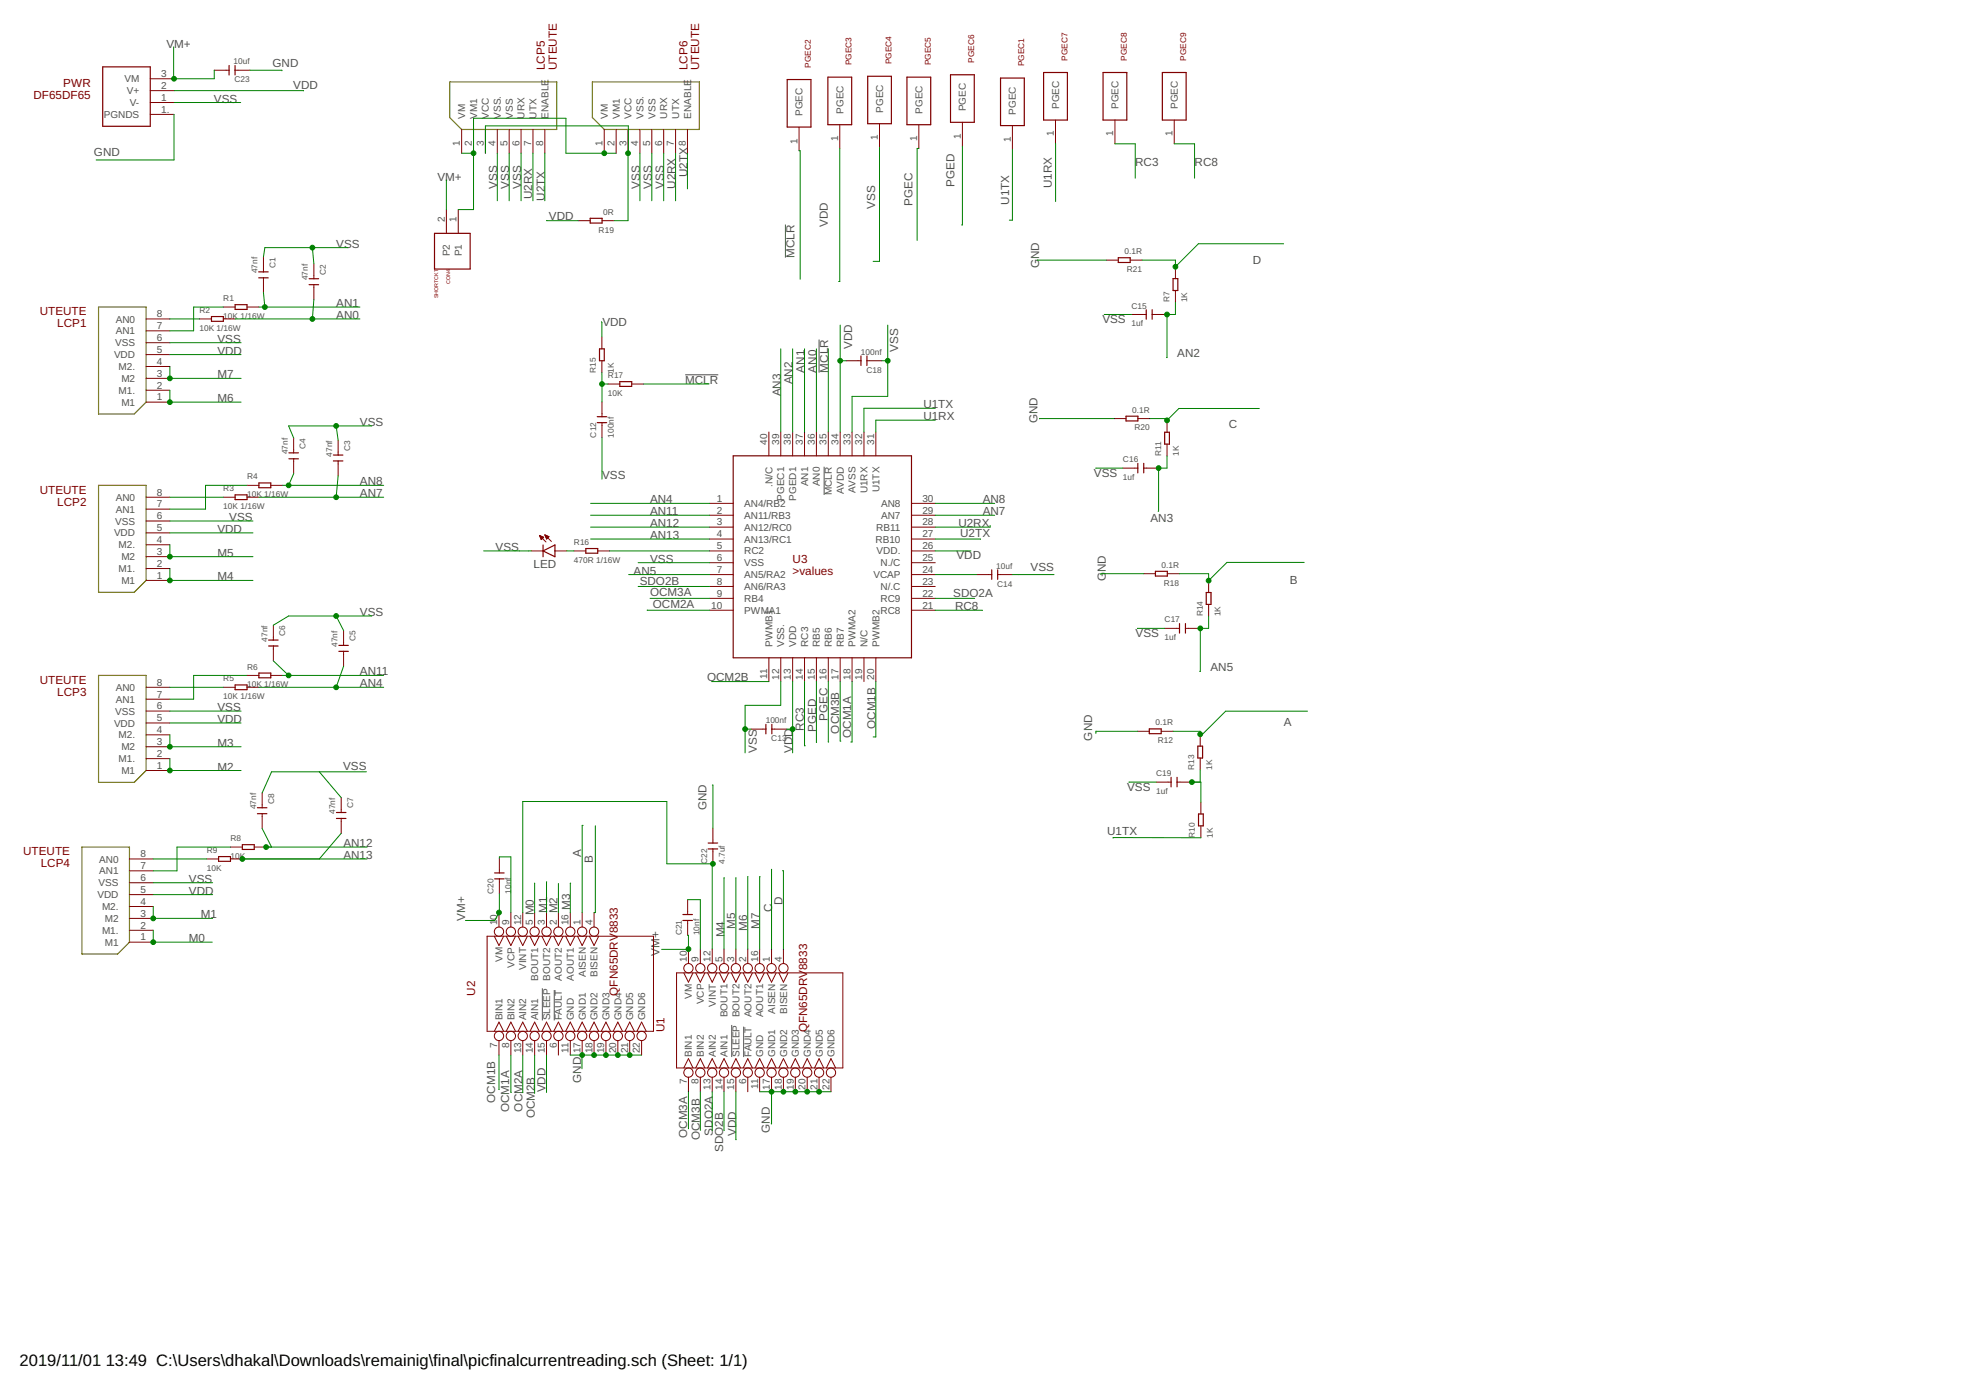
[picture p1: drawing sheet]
<svg xmlns="http://www.w3.org/2000/svg" width="420mm" height="297mm" viewBox="0 0 420 297" stroke-linecap="round" stroke-linejoin="round" font-family="sans-serif">
<path d="M96.1 17.5h22.9v10.2h-20.3l-2.6-2.6zM126.6 17.5h22.9v10.2h-20.4l-2.5-2.6zM21.1 65.6h10.1v20.3l-2.5 2.6h-7.6zM21.1 103.7h10.1v20.3l-2.5 2.6h-7.6zM21.1 144.3h10.1v20.4l-2.5 2.5h-7.6zM17.5 181h10.2v20.3l-2.6 2.6h-7.6z" fill="none" stroke="#808000" stroke-width=".25"/>
<path d="M167.9 48v7.1M175 72.6v7M146.4 80.1h7.1M176.1 99.7v6.1M115.9 211.2v6.9M118.4 211.6v6.5M156.4 219v6.9M158.9 219.4v6.5" fill="none" stroke="#505050" stroke-width=".21"/>
<g fill="none" stroke="#800000" stroke-width=".21">
<path d="M32.1 19.4h5.1M32.1 16.8h5.1M45.8 15h3.2M50.2 15h3.2M32.1 21.9h5.1M32.1 24.4h5.1M98.7 27.7v5M101.2 27.7v5M103.7 27.7v5M106.3 27.7v5M108.8 27.7v5M111.4 27.7v5"/>
<path d="M113.9 27.7v5M116.4 27.7v5M129.1 27.7v5M131.7 27.7v5M134.2 27.7v5M136.8 27.7v5M139.3 27.7v5M141.8 27.7v5M144.4 27.7v5M146.9 27.7v5M170.8 27.2v5M179.5 26.6v5.1"/>
<path d="M188 26.4v5.1M196.4 26.6v5.1M205.7 26.1v5.1M216.4 26.8v5.1M225.6 25.7v5M238.3 25.7v5M251 25.7v5M56.3 54.9v3.2M56.3 59.4v3.1M67.1 56.4v3.2M95.4 44.8v5.1M97.9 44.8v5.1"/>
<path d="M123.6 47.2h2.5M128.7 47.2h2.5M236.5 55.6h2.5M241.5 55.6h2.6M251.2 57v2.5M31.2 68.2h5.1M31.2 78.3h5.1M31.2 75.8h5.1M31.2 73.2h5.1M31.2 70.7h5.1M42.7 68.2h2.5M47.7 65.6h2.5"/>
<path d="M47.7 68.2h2.5M52.8 65.6h2.5M67.1 60.8v3.2M128.6 72v2.5M128.6 77.1v2.5M180.8 77.1h3.2M185.3 77.1h3.1M241.8 67.2h3.2M246.2 67.2h3.2M251.2 62.1v2.5M31.2 85.9h5.1M31.2 83.4h5.1"/>
<path d="M31.2 80.9h5.1M62.8 93.6v3.2M62.8 98v3.2M72.3 94.1v3.1M72.3 98.5v3.2M128.7 85.9v3.1M128.7 90.3v3.2M129.9 82.1h2.6M135 82.1h2.5M164.3 92.3v5.1M166.9 92.3v5.1M169.4 92.3v5.1"/>
<path d="M171.9 92.3v5.1M174.5 92.3v5.1M177 92.3v5.1M179.6 92.3v5.1M182.1 92.3v5.1M184.6 92.3v5.1M187.2 92.3v5.1M238.1 89.5h2.5M243.2 89.5h2.5M249.4 89.8v2.6M249.4 94.9v2.6M31.2 106.3h5.1"/>
<path d="M31.2 119h5.1M31.2 116.4h5.1M31.2 113.9h5.1M31.2 111.3h5.1M31.2 108.8h5.1M47.7 106.3h2.5M52.8 103.7h2.5M52.8 106.3h2.5M57.9 103.7h2.5M113.5 117.7h2.6M115.3 114.4l1.4 1.4M115.3 114.4l.9 .4-.5 .5z"/>
<path d="M115.3 114.5h.3M115.4 114.7h.4M115.4 114.8h.7M115.5 114.9h.6M115.5 115h.5M115.6 115.1h.2M115.7 115.3h.1M116.4 114.3l1.4 1.4M116.4 114.3l.9 .4-.5 .5zM116.5 114.4h.2M116.5 114.5h.5M116.6 114.7h.7"/>
<path d="M116.6 114.8h.6M116.7 114.9h.4M116.8 115h.2M116.8 115.1h.1M118.6 117.7h2.5M122.7 117.7h2.5M127.7 117.7h2.6M151.6 117.7h5.1M151.6 107.6h5.1M151.6 110.1h5.1M151.6 112.6h5.1M151.6 115.2h5.1"/>
<path d="M194.8 117.7h5.1M194.8 107.6h5.1M194.8 110.1h5.1M194.8 112.6h5.1M194.8 115.2h5.1M240 100h3.2M244.4 100h3.2M31.2 124h5.1M31.2 121.5h5.1M58.4 133.6v3.2M58.4 138v3.2M73.4 134.7v3.2"/>
<path d="M73.4 139.2v3.2M151.6 122.8h5.1M151.6 120.2h5.1M151.6 125.3h5.1M151.6 127.9h5.1M151.6 130.4h5.1M194.8 122.8h5.1M194.8 120.2h5.1M194.8 125.3h5.1M194.8 127.9h5.1M194.8 130.4h5.1M208.8 122.8h3.1"/>
<path d="M213.2 122.8h3.2M244.4 122.6h2.5M248.9 134.3h3.2M249.5 122.6h2.5M253.3 134.3h3.2M258.3 124.1v2.5M258.3 129.2v2.5M31.2 146.9h5.1M31.2 159.6h5.1M31.2 157h5.1M31.2 154.5h5.1M31.2 152h5.1"/>
<path d="M31.2 149.4h5.1M47.7 146.9h2.5M52.8 144.3h2.5M52.8 146.9h2.5M57.9 144.3h2.5M160.5 155.8h3.2M164.3 140.6v5M165 155.8h3.1M166.9 140.6v5M169.4 140.6v5M171.9 140.6v5M174.5 140.6v5"/>
<path d="M177 140.6v5M179.6 140.6v5M182.1 140.6v5M184.6 140.6v5M187.2 140.6v5M243.1 156.3h2.5M248.2 156.3h2.5M256.5 156.9v2.5M31.2 164.7h5.1M31.2 162.1h5.1M56 169.4v3.2M56 173.9v3.2"/>
<path d="M72.9 170.5v3.1M72.9 174.9v3.2M152.4 177v3.1M247.1 167.1h3.2M251.5 167.1h3.2M256.5 162v2.5M256.6 171.4v2.5M256.6 176.5v2.5M27.7 183.6h5M27.7 198.8h5M27.7 196.3h5M27.7 193.7h5"/>
<path d="M27.7 191.2h5M27.7 188.6h5M27.7 186.1h5M44.2 183.6h2.5M49.3 181h2.5M49.3 183.6h2.5M54.3 181h2.6M106.6 195v3.1M106.7 183.4v3.1M106.7 187.8v3.2M109.2 195v3.1M111.7 195v3.1"/>
<path d="M114.3 195v3.1M116.8 195v3.1M119.3 195v3.1M121.9 195v3.1M124.4 195v3.1M127 195v3.1M147 192.3v3.1M147 196.7v3.2M152.4 181.4v3.2M27.7 201.3h5M104.1 200.1h35.6v20.3h-35.6zM105.6 200.1l1 2 1-2"/>
<path d="M108.2 200.1l1 2 1-2M110.7 200.1l1 2 1-2M113.3 200.1l1 2 1-2M115.8 200.1l1 2 1-2M118.3 200.1l1 2 1-2M120.9 200.1l1 2 1-2M123.4 200.1l1 2 1-2M126 200.1l1 2 1-2M144.6 207.9h35.5v20.3h-35.5zM146.1 207.9l1 2 1-2M147.1 202.8v3.1M148.7 207.9l1 2 .9-2"/>
<path d="M149.7 202.8v3.1M151.2 207.9l1 2 1-2M152.2 202.8v3.1M153.8 207.9l.9 2 1-2M154.7 202.8v3.1M156.3 207.9l1 2 1-2M157.3 202.8v3.1M158.8 207.9l1 2 1-2M159.8 202.8v3.1M161.4 207.9l.9 2 1-2M162.3 202.8v3.1M163.9 207.9l1 2 1-2"/>
<path d="M164.9 202.8v3.1M166.5 207.9l.9 2 1-2M167.4 202.8v3.1M105.6 220.4l1-2 1 2M106.6 222.4v3.1M108.2 220.4l1-2 1 2M109.2 222.4v3.1M110.7 220.4l1-2 1 2M111.7 222.4v3.1M113.3 220.4l1-2 1 2M114.3 222.4v3.1M115.8 220.4l1-2 1 2"/>
<path d="M116.8 222.4v3.1M118.3 220.4l1-2 1 2M119.3 222.4v3.1M120.9 220.4l1-2 1 2M121.9 222.4v3.1M123.4 220.4l1-2 1 2M124.4 222.4v3.1M126 220.4l1-2 1 2M127 222.4v3.1M128.5 220.4l1-2 1 2M129.5 222.4v3.1M131 220.4l1-2 1 2"/>
<path d="M132 222.4v3.1M133.6 220.4l1-2 1 2M134.6 222.4v3.1M136.1 220.4l1-2 1 2M137.1 222.4v3.1M146.1 228.2l1-2 1 2M147.1 230.2v3.1M148.7 228.2l1-2 .9 2M149.7 230.2v3.1M151.2 228.2l1-2 1 2M152.2 230.2v3.1M153.8 228.2l.9-2 1 2"/>
<path d="M154.7 230.2v3.1M156.3 228.2l1-2 1 2M157.3 230.2v3.1M158.8 228.2l1-2 1 2M159.8 230.2v3.1M161.4 228.2l.9-2 1 2M162.3 230.2v3.1M163.9 228.2l1-2 1 2M164.9 230.2v3.1M166.5 228.2l.9-2 1 2M167.4 230.2v3.1M169 228.2l1-2 1 2"/>
<path d="M170 230.2v3.1M171.5 228.2l1-2 1 2M172.5 230.2v3.1M174.1 228.2l.9-2 1 2M175 230.2v3.1M176.6 228.2l1-2 1 2M177.6 230.2v3.1"/>
<circle cx="106.6" cy="199.1" r=".99"/>
<circle cx="109.2" cy="199.1" r=".99"/>
<circle cx="111.7" cy="199.1" r=".99"/>
<circle cx="114.3" cy="199.1" r=".99"/>
<circle cx="116.8" cy="199.1" r=".99"/>
<circle cx="119.3" cy="199.1" r=".99"/>
<circle cx="121.9" cy="199.1" r=".99"/>
<circle cx="124.4" cy="199.1" r=".99"/>
<circle cx="127" cy="199.1" r=".99"/>
<circle cx="147.1" cy="206.9" r=".99"/>
<circle cx="149.7" cy="206.9" r=".99"/>
<circle cx="152.2" cy="206.9" r=".99"/>
<circle cx="154.7" cy="206.9" r=".99"/>
<circle cx="157.3" cy="206.9" r=".99"/>
<circle cx="159.8" cy="206.9" r=".99"/>
<circle cx="162.3" cy="206.9" r=".99"/>
<circle cx="164.9" cy="206.9" r=".99"/>
<circle cx="167.4" cy="206.9" r=".99"/>
<circle cx="106.6" cy="221.4" r=".99"/>
<circle cx="109.2" cy="221.4" r=".99"/>
<circle cx="111.7" cy="221.4" r=".99"/>
<circle cx="114.3" cy="221.4" r=".99"/>
<circle cx="116.8" cy="221.4" r=".99"/>
<circle cx="119.3" cy="221.4" r=".99"/>
<circle cx="121.9" cy="221.4" r=".99"/>
<circle cx="124.4" cy="221.4" r=".99"/>
<circle cx="127" cy="221.4" r=".99"/>
<circle cx="129.5" cy="221.4" r=".99"/>
<circle cx="132" cy="221.4" r=".99"/>
<circle cx="134.6" cy="221.4" r=".99"/>
<circle cx="137.1" cy="221.4" r=".99"/>
<circle cx="147.1" cy="229.2" r=".99"/>
<circle cx="149.7" cy="229.2" r=".99"/>
<circle cx="152.2" cy="229.2" r=".99"/>
<circle cx="154.7" cy="229.2" r=".99"/>
<circle cx="157.3" cy="229.2" r=".99"/>
<circle cx="159.8" cy="229.2" r=".99"/>
<circle cx="162.3" cy="229.2" r=".99"/>
<circle cx="164.9" cy="229.2" r=".99"/>
<circle cx="167.4" cy="229.2" r=".99"/>
<circle cx="170" cy="229.2" r=".99"/>
<circle cx="172.5" cy="229.2" r=".99"/>
<circle cx="175" cy="229.2" r=".99"/>
<circle cx="177.6" cy="229.2" r=".99"/>
</g>
<g fill="none" stroke="#800000" stroke-width=".25">
<path d="M21.9 14.3h10.2v12.7h-10.2zM49 14v2M50.2 14v2M168.2 17h5.1v10.2h-5.1zM176.9 16.5h5.1v10.1h-5.1zM185.4 16.3h5.1v10.1h-5.1zM193.8 16.5h5.1v10.1h-5.1zM203.1 16h5.1v10.1h-5.1zM213.8 16.7h5.1v10.1h-5.1zM223 15.5h5.1v10.2h-5.1zM235.7 15.5h5.1v10.2h-5.1zM248.4 15.5h5.1v10.2h-5.1z"/>
<path d="M55.3 58.1h2M55.3 59.4h2M66.1 59.6h2M92.9 49.9h7.6v7.6h-7.6zM126.1 46.7h2.6v1h-2.6zM239 55.1h2.5v1h-2.5zM250.7 59.5h1v2.6h-1zM45.2 67.6h2.5v1.1h-2.5zM50.2 65.1h2.6v1h-2.6zM66.1 60.8h2M128.1 74.5h1v2.6h-1zM184 76.1v2"/>
<path d="M185.3 76.1v2M245 66.2v2M246.2 66.2v2M61.7 96.8h2.1M61.7 98h2.1M71.2 97.2h2.1M71.2 98.5h2.1M127.6 90.3h2.1M127.6 89h2.1M132.5 81.6h2.5v1h-2.5zM156.7 97.4h38.1v43.2h-38.1zM240.6 88.9h2.6v1.1h-2.6z"/>
<path d="M243.2 99v2M244.4 99v2M248.9 92.4h1v2.5h-1zM50.2 105.7h2.6v1.1h-2.6zM55.3 103.2h2.6v1h-2.6zM116.1 117.7l2.5-1.2v2.5zM116.1 116.5v2.5M125.2 117.2h2.5v1h-2.5zM57.4 136.8h2M57.4 138h2M72.4 137.9h2M72.4 139.2h2"/>
<path d="M211.9 121.8v2M213.2 121.8v2M246.9 122.1h2.6v1h-2.6zM252.1 133.3v2M253.3 133.3v2M257.8 126.6h1v2.6h-1zM50.2 146.4h2.6v1h-2.6zM55.3 143.8h2.6v1h-2.6zM163.7 154.8v2M165 154.8v2M245.6 155.8h2.6v1h-2.6zM256 159.4h1v2.6h-1z"/>
<path d="M55 172.6h2M55 173.9h2M71.9 173.6h2M71.9 174.9h2M250.3 166.1v2M251.5 166.1v2M256.1 173.9h1.1v2.6h-1.1zM46.7 183h2.6v1.1h-2.6zM51.8 180.5h2.5v1h-2.5zM105.7 187.8h2M105.7 186.5h2M145.9 196.7h2.1"/>
<path d="M145.9 195.4h2.1M151.3 181.4h2.1M151.3 180.1h2.1"/>
</g>
<g fill="none" stroke="#008000" stroke-width=".21">
<path d="M37.1 10v6.8h8.7v-1.8M37.2 19.4h27.7M53.4 15h6.8v.1M37.2 21.9h14.2M37.2 24.4v9.8h-16.6M95.4 38.5v6.3M98.7 32.7h2.5M103.7 32.7v-5.8h30.6l-.1 20.3h-3M106.3 32.7v10.2M108.8 32.7v10.2M111.4 32.7v10.2M113.9 32.7v10.2"/>
<path d="M116.4 32.7v10.2M131.7 32.7h-10.8v-7.4h-19.7v19.5h-3.3M136.8 32.7v10.2M139.3 32.7v10.2M141.8 32.7v10.2M144.4 32.7v10.2M146.9 32.7v7.7M170.8 32.2h.2v27.5M179.5 31.7v28.5h-.3M188 31.5v24.4h-1.4M196.4 31.7h-.4v19.7M205.7 31.2v16.9h-.2"/>
<path d="M216.4 31.9v15.2h-.7M225.6 30.7h.1M225.6 30.7v12.4M238.3 30.7h4.3v7.4M251 30.7h4.3v7.4M66.8 52.9l.3 3.5M74.4 52.9h-17.8l-.3 2M116.8 47.1l6.8 .1M221.7 55.6h14.8M221.7 55.6h.1M274.3 52.1h-18.2l-4.9 4.9v-1.4h-7.1M36.3 75.8h15.2"/>
<path d="M36.3 73.2h15.2M36.3 78.3v2.6h15.2M36.3 68.2h6.4M47.7 65.6h-6.3v5.1h-5.1M50.2 68.2h26.7M55.3 65.6h21.6M56.3 62.5l.3 3.1M67.1 64l-.3 4.2M128.5 68.7l.1 3.3M128.6 79.6l.1 2.5M166.9 74.5v17.8M169.4 74.5v17.8"/>
<path d="M171.9 74.5v17.8M174.5 74.5v17.8M177 74.5v17.8M179.6 69.5v22.8M179.6 77.1h1.2M188.4 77.1h1.3M189.7 69.5v15.2h-7.6v7.6M236 67.2h5.8M236 67.2h.1M251.2 64.6v2.6h-1.8l-.1 9.2M36.3 83.4v2.5h15.2M71.8 91l.5 3.1"/>
<path d="M79.5 91h-17.8l1.1 2.6M128.7 82.1v3.8M128.7 93.5v8.9M128.7 82.1h1.2M137.5 82.1h14M199.9 87.2h-15.3v5.1M199.9 89.8h-12.7v2.5M238.1 89.5h-15.9M249.4 97.5v2.5h-1.8l-.1 9.2M269.1 87.3h-17.2l-2.5 2.5v-.3h-3.7M36.3 113.9h17.8M36.3 111.3h17.8"/>
<path d="M36.3 116.4v2.6h17.8M36.3 106.3h11.4M52.8 103.7h-8.9v5.1h-7.6M55.3 106.3h26.7M60.4 103.7h21.6M62.8 101.2l-1.1 2.5M72.3 101.7l-.5 4.6M103.4 117.7h10.1M121.1 117.7h1.6M126.2 107.6h25.4M126.2 110.1h25.4M126.2 112.6h25.4"/>
<path d="M126.2 115.2h25.4M130.3 117.7h21.3M199.9 117.7h7.6M199.9 107.6h12.7M199.9 110.1h12.7M199.9 115.2l9.6 .1M211.6 112.3v.3h-11.7M240 100l-5.8 .1M36.3 121.5v2.5h17.8M71.8 131.6l1.6 3.1M79.5 131.6h-17.8l-3.3 2M134.3 122.8h17.3"/>
<path d="M136.4 120.2h15.2M136.4 125.3h15.2M138.3 130.4h13.3M138.9 127.9h12.7M199.9 122.8h8.9M199.9 130.4l10 .1M199.9 127.9h8.4M216.4 122.8h8.9M244.4 122.6h-9.1v.2M248.9 134.3h-5.8M258.3 131.7v2.6h-1.8v9.2h-.1M278.7 120.2h-16.5l-3.9 3.9v-1.5h-6.3"/>
<path d="M36.3 154.5h15.2M36.3 152h15.2M36.3 157v2.6h15.2M36.3 146.9h11.4M52.8 144.3h-11.4v5.1h-5.1M55.3 146.9h26.7M58.4 141.2l3.3 3.1M60.4 144.3h21.6M73.4 142.4l-1.6 4.5M152.1 145.6h12.2M152.1 145.6v.1M159.2 155.8h1.3"/>
<path d="M166.9 145.6v5.1h-7.7v10.2M168.1 155.8h1.3M169.4 145.6v15.3M171.9 145.6v13.8h.2M174.5 145.6v13.1M174.5 158.7h.1M177 145.6l.1 13M179.6 145.6v12.8h.1M182.1 145.6v13h-.3M187.2 145.6v11.9h-.6M243.1 156.3h-8.9v.4M279.4 152h-17.5l-4.9 4.9h-.5v-.6h-5.8"/>
<path d="M36.3 162.1v2.6h15.2M56 177.1l2 3.9M68.2 164.9l4.7 5.6M72.9 178.1l-4.7 5.5M78.3 164.9h-20.3l-2 4.5M124.6 176.4h-.2v18.6M127.2 176.5v18.5h-.2M152.2 167.8h.2v9.2M247.1 167.1l-5.8 .1M254.7 167.1h1.9v4.3M256.5 164.5v2.6M256.6 179h-18.7v.1"/>
<path d="M32.7 191.2h12.7M32.7 188.6h12.7M32.7 193.7v2.6h12.7M32.7 198.8v2.5h12.7M32.7 183.6h11.5M49.3 181h-11.5v5.1h-5.1M51.8 183.6h26.7M56.9 181h21.6M106.7 191v4l-1 1.7h-6.2M106.7 183.4v-.3h2.5v11.9M114.2 188.7l.1 6.3M116.8 188.5v6.5"/>
<path d="M119.3 188.8v6.2M119.3 188.8h.1M122 188.7l-.1 6.3M147 199.9h.1v3h-5.7M147 192.3h2.7v10.5M152.2 184.6v18.2M152.4 184.6h-9.9v-13.3h-30.8v23.7M154.8 187.6l-.1 15.2M157.3 187.6v15.2M157.3 187.6h.1M159.8 187.3v15.5M159.8 187.3h.1"/>
<path d="M162.5 187.3l-.2 15.5M164.9 185.8v17M167.2 186.1h.2v16.7M106.6 225.5v7.3M106.6 232.8h.1M109.2 225.5l.1 7.9M111.7 225.5v8M111.7 233.5h.1M114.3 225.5l-.1 8.1M116.8 233.4h.1M116.8 225.5v7.9M121.9 225.5h15.2"/>
<path d="M124.4 225.5v2.9M147.1 233.3v7.9M149.7 233.3v8.2M152.2 233.3v8.3M154.7 233.3l.1 8.3M157.3 233.3v10.2M162.3 233.3h15.3M164.9 233.3l-.1 6.9M147.1 241.2h.1M152.2 241.6h.1"/>
</g>
<g fill="#008000" stroke="#008000" stroke-width=".21">
<circle cx="169.4" cy="155.8" r=".51"/>
<circle cx="179.6" cy="77.1" r=".51"/>
<circle cx="66.8" cy="52.9" r=".51"/>
<circle cx="71.8" cy="91" r=".51"/>
<circle cx="71.8" cy="131.6" r=".51"/>
<circle cx="159.2" cy="155.8" r=".51"/>
<circle cx="189.7" cy="77.1" r=".51"/>
<circle cx="106.6" cy="195" r=".51"/>
<circle cx="147.1" cy="202.8" r=".51"/>
<circle cx="37.2" cy="16.8" r=".51"/>
<circle cx="124.4" cy="225.5" r=".51"/>
<circle cx="129.5" cy="225.5" r=".51"/>
<circle cx="132" cy="225.5" r=".51"/>
<circle cx="127" cy="225.5" r=".51"/>
<circle cx="134.6" cy="225.5" r=".51"/>
<circle cx="164.9" cy="233.3" r=".51"/>
<circle cx="172.5" cy="233.3" r=".51"/>
<circle cx="170" cy="233.3" r=".51"/>
<circle cx="167.4" cy="233.3" r=".51"/>
<circle cx="175" cy="233.3" r=".51"/>
<circle cx="32.7" cy="196.3" r=".51"/>
<circle cx="36.3" cy="164.7" r=".51"/>
<circle cx="36.3" cy="159.6" r=".51"/>
<circle cx="32.7" cy="201.3" r=".51"/>
<circle cx="56.6" cy="65.6" r=".51"/>
<circle cx="66.8" cy="68.2" r=".51"/>
<circle cx="258.3" cy="124.1" r=".51"/>
<circle cx="256.5" cy="134.3" r=".51"/>
<circle cx="256.5" cy="156.9" r=".51"/>
<circle cx="251.2" cy="57" r=".51"/>
<circle cx="128.7" cy="82.1" r=".51"/>
<circle cx="71.8" cy="146.9" r=".51"/>
<circle cx="61.7" cy="144.3" r=".51"/>
<circle cx="56.9" cy="181" r=".51"/>
<circle cx="247.6" cy="100" r=".51"/>
<circle cx="249.4" cy="67.2" r=".51"/>
<circle cx="61.7" cy="103.7" r=".51"/>
<circle cx="71.8" cy="106.3" r=".51"/>
<circle cx="51.8" cy="183.6" r=".51"/>
<circle cx="249.4" cy="89.8" r=".51"/>
<circle cx="36.3" cy="124" r=".51"/>
<circle cx="36.3" cy="119" r=".51"/>
<circle cx="36.3" cy="85.9" r=".51"/>
<circle cx="36.3" cy="80.9" r=".51"/>
<circle cx="152.4" cy="184.6" r=".51"/>
<circle cx="129.1" cy="32.7" r=".51"/>
<circle cx="101.2" cy="32.7" r=".51"/>
<circle cx="254.7" cy="167.1" r=".51"/>
<circle cx="134.2" cy="32.7" r=".51"/>
</g>
<g font-size="3.5">
<text x="4.2" y="291.8">2019/11/01</text>
<text x="22.6" y="291.8">13:49 C:\Users\dhakal\Downloads\remainig\final\picfinalcurrentreading.sch (Sheet: 1/1)</text>
</g>
<g font-size="2.5" fill="#505050">
<text x="35.6" y="10.2">V</text>
<text x="37.2" y="10.2">M+</text>
<text x="58.2" y="14.4">GND</text>
<text x="45.7" y="22.1">VSS</text>
<text x="62.7" y="19.1">VDD</text>
<text x="20.1" y="33.4">GND</text>
<text x="242.6" y="35.5">RC3</text>
<text x="255.3" y="35.5">RC8</text>
<text x="93.5" y="38.6">VM+</text>
<text x="106.3" y="40.4" transform="rotate(-90 106.3 40.4)">VSS</text>
<text x="108.8" y="40.4" transform="rotate(-90 108.8 40.4)">VSS</text>
<text x="111.4" y="40.4" transform="rotate(-90 111.4 40.4)">VSS</text>
<text x="136.8" y="40.4" transform="rotate(-90 136.8 40.4)">VSS</text>
<text x="139.3" y="40.4" transform="rotate(-90 139.3 40.4)">VSS</text>
<text x="141.8" y="40.4" transform="rotate(-90 141.8 40.4)">VSS</text>
<text x="144.4" y="40.4" transform="rotate(-90 144.4 40.4)">U2RX</text>
<text x="146.9" y="37.8" transform="rotate(-90 146.9 37.8)">U2TX</text>
<text x="204" y="39.9" transform="rotate(-90 204 39.9)">PGED</text>
<text x="224.8" y="40.2" transform="rotate(-90 224.8 40.2)">U1RX</text>
<text x="113.7" y="42.5" transform="rotate(-90 113.7 42.5)">U2RX</text>
<text x="116.4" y="42.9" transform="rotate(-90 116.4 42.9)">U2TX</text>
<text x="117.3" y="46.9">VDD</text>
<text x="187" y="44.7" transform="rotate(-90 187 44.7)">VSS</text>
<text x="195" y="44.1" transform="rotate(-90 195 44.1)">PGEC</text>
<text x="215.7" y="43.8" transform="rotate(-90 215.7 43.8)">U1TX</text>
<text x="71.8" y="52.9">VSS</text>
<text x="176.9" y="48.5" transform="rotate(-90 176.9 48.5)">VDD</text>
<text x="169.8" y="55.1" transform="rotate(-90 169.8 55.1)">MCLR</text>
<text x="222.1" y="57.4" transform="rotate(-90 222.1 57.4)">G</text>
<text x="222.1" y="55.4" transform="rotate(-90 222.1 55.4)">ND</text>
<text x="267.7" y="56.5">D</text>
<text x="71.8" y="65.6">AN1</text>
<text x="71.8" y="68.2">AN0</text>
<text x="128.7" y="69.7">VDD</text>
<text x="235.6" y="69.1">VSS</text>
<text x="46.5" y="75.8">VDD</text>
<text x="46.5" y="73.2">VSS</text>
<text x="182.1" y="74.5" transform="rotate(-90 182.1 74.5)">VDD</text>
<text x="191.9" y="75.2" transform="rotate(-90 191.9 75.2)">VSS</text>
<text x="251.6" y="76.3">AN2</text>
<text x="46.5" y="80.9">M7</text>
<text x="146.4" y="82.1">MCLR</text>
<text x="169.4" y="82.2" transform="rotate(-90 169.4 82.2)">AN2</text>
<text x="171.9" y="79.6" transform="rotate(-90 171.9 79.6)">AN1</text>
<text x="174.5" y="79.6" transform="rotate(-90 174.5 79.6)">AN0</text>
<text x="177" y="79.6" transform="rotate(-90 177 79.6)">MCLR</text>
<text x="46.5" y="85.9">M6</text>
<text x="166.9" y="84.7" transform="rotate(-90 166.9 84.7)">AN3</text>
<text x="197.3" y="87.2">U1TX</text>
<text x="197.3" y="89.8">U1RX</text>
<text x="76.9" y="91">VSS</text>
<text x="221.7" y="90.5" transform="rotate(-90 221.7 90.5)">GND</text>
<text x="262.6" y="91.6">C</text>
<text x="233.8" y="101.9">VSS</text>
<text x="76.9" y="103.7">AN8</text>
<text x="76.9" y="106.3">AN7</text>
<text x="128.7" y="102.4">VSS</text>
<text x="138.9" y="107.6">AN4</text>
<text x="210" y="107.6">AN8</text>
<text x="46.5" y="113.9">VDD</text>
<text x="49" y="111.3">VSS</text>
<text x="138.9" y="110.1">AN11</text>
<text x="138.9" y="112.6">AN12</text>
<text x="204.8" y="112.6">U2RX</text>
<text x="210" y="110.1">AN7</text>
<text x="245.9" y="111.5">AN3</text>
<text x="46.5" y="118.9">M5</text>
<text x="105.9" y="117.7">VSS</text>
<text x="138.9" y="115.2">AN13</text>
<text x="204.4" y="119.4">VDD</text>
<text x="205.2" y="114.8">U2TX</text>
<text x="46.5" y="124">M4</text>
<text x="114" y="121.3">LED</text>
<text x="135.4" y="122.8">AN5</text>
<text x="136.7" y="125.1">SDO2B</text>
<text x="138.9" y="120.3">VSS</text>
<text x="220.2" y="122">VSS</text>
<text x="236.3" y="124.3" transform="rotate(-90 236.3 124.3)">G</text>
<text x="236.3" y="122.3" transform="rotate(-90 236.3 122.3)">ND</text>
<text x="275.7" y="124.8">B</text>
<text x="76.9" y="131.6">VSS</text>
<text x="138.9" y="127.4">OCM3A</text>
<text x="139.5" y="130">OCM2A</text>
<text x="203.7" y="127.7">SDO2A</text>
<text x="204.1" y="130.4">RC8</text>
<text x="242.7" y="136.2">VSS</text>
<text x="258.7" y="143.4">AN5</text>
<text x="76.9" y="146.9">AN4</text>
<text x="76.9" y="144.3">AN11</text>
<text x="151.1" y="145.5">OCM2B</text>
<text x="46.5" y="154.5">VDD</text>
<text x="46.5" y="152">VSS</text>
<text x="176.8" y="154" transform="rotate(-90 176.8 154)">PGEC</text>
<text x="187.1" y="155.8" transform="rotate(-90 187.1 155.8)">OCM1B</text>
<text x="274.4" y="155">A</text>
<text x="46.5" y="159.6">M3</text>
<text x="161.8" y="160.9" transform="rotate(-90 161.8 160.9)">VSS</text>
<text x="169.4" y="160.9" transform="rotate(-90 169.4 160.9)">VDD</text>
<text x="171.8" y="156.2" transform="rotate(-90 171.8 156.2)">RC3</text>
<text x="174.4" y="156.4" transform="rotate(-90 174.4 156.4)">PGED</text>
<text x="179.3" y="156.8" transform="rotate(-90 179.3 156.8)">OCM3B</text>
<text x="181.9" y="157.7" transform="rotate(-90 181.9 157.7)">OCM1A</text>
<text x="233.4" y="158.3" transform="rotate(-90 233.4 158.3)">GND</text>
<text x="46.5" y="164.7">M2</text>
<text x="73.3" y="164.5">VSS</text>
<text x="151" y="173.2" transform="rotate(-90 151 173.2)">GND</text>
<text x="240.9" y="169">VSS</text>
<text x="236.6" y="178.4">U1TX</text>
<text x="73.4" y="181">AN12</text>
<text x="73.4" y="183.6">AN13</text>
<text x="124.2" y="183.1" transform="rotate(-90 124.2 183.1)">A</text>
<text x="126.7" y="184.5" transform="rotate(-90 126.7 184.5)">B</text>
<text x="40.4" y="191.2">VDD</text>
<text x="40.4" y="188.6">VSS</text>
<text x="42.9" y="196.3">M1</text>
<text x="99.4" y="196.8" transform="rotate(-90 99.4 196.8)">VM+</text>
<text x="114.1" y="195.6" transform="rotate(-90 114.1 195.6)">M0</text>
<text x="117" y="195" transform="rotate(-90 117 195)">M1</text>
<text x="119.1" y="195.2" transform="rotate(-90 119.1 195.2)">M2</text>
<text x="121.9" y="194.5" transform="rotate(-90 121.9 194.5)">M3</text>
<text x="165" y="194.9" transform="rotate(-90 165 194.9)">C</text>
<text x="167.2" y="193.5" transform="rotate(-90 167.2 193.5)">D</text>
<text x="40.4" y="201.3">M0</text>
<text x="154.8" y="200.3" transform="rotate(-90 154.8 200.3)">M4</text>
<text x="157.1" y="198.5" transform="rotate(-90 157.1 198.5)">M5</text>
<text x="159.7" y="198.9" transform="rotate(-90 159.7 198.9)">M6</text>
<text x="162.3" y="198.5" transform="rotate(-90 162.3 198.5)">M7</text>
<text x="140.9" y="204.3" transform="rotate(-90 140.9 204.3)">VM+</text>
<text x="116.6" y="233.5" transform="rotate(-90 116.6 233.5)">VDD</text>
<text x="124.2" y="231.4" transform="rotate(-90 124.2 231.4)">GND</text>
<text x="105.8" y="235.6" transform="rotate(-90 105.8 235.6)">OCM1B</text>
<text x="108.8" y="237.7" transform="rotate(-90 108.8 237.7)">OCM1A</text>
<text x="111.7" y="237.5" transform="rotate(-90 111.7 237.5)">OCM2A</text>
<text x="114.3" y="239" transform="rotate(-90 114.3 239)">OCM2B</text>
<text x="146.8" y="243.2" transform="rotate(-90 146.8 243.2)">OCM3A</text>
<text x="149.6" y="243.7" transform="rotate(-90 149.6 243.7)">OCM3B</text>
<text x="152.4" y="242.7" transform="rotate(-90 152.4 242.7)">SDO2A</text>
<text x="157.3" y="242.8" transform="rotate(-90 157.3 242.8)">VDD</text>
<text x="164.5" y="242.1" transform="rotate(-90 164.5 242.1)">GND</text>
<text x="154.5" y="246.2" transform="rotate(-90 154.5 246.2)">SDO2B</text>
</g>
<g font-size="2.5" fill="#800000">
<text x="116.4" y="15" transform="rotate(-90 116.4 15)">LCP5</text>
<text x="119" y="15" transform="rotate(-90 119 15)">UTEUTE</text>
<text x="146.9" y="15" transform="rotate(-90 146.9 15)">LCP6</text>
<text x="149.5" y="15" transform="rotate(-90 149.5 15)">UTEUTE</text>
<text x="7.2" y="21.1">DF65DF65</text>
<text x="13.5" y="18.6">PWR</text>
<text x="8.5" y="67.4">UTEUTE</text>
<text x="12.2" y="69.9">LCP1</text>
<text x="8.5" y="105.5">UTEUTE</text>
<text x="12.2" y="108">LCP2</text>
<text x="169.4" y="122.8">&gt;values</text>
<text x="169.4" y="120.3">U3</text>
<text x="8.5" y="146.1">UTEUTE</text>
<text x="12.2" y="148.7">LCP3</text>
<text x="4.9" y="182.8">UTEUTE</text>
<text x="8.7" y="185.3">LCP4</text>
<text x="132" y="199.5" transform="rotate(-90 132 199.5)">8833</text>
<text x="172.5" y="207.3" transform="rotate(-90 172.5 207.3)">8833</text>
<text x="101.6" y="212.8" transform="rotate(-90 101.6 212.8)">U2</text>
<text x="132" y="212.8" transform="rotate(-90 132 212.8)">QFN65DRV</text>
<text x="142" y="220.6" transform="rotate(-90 142 220.6)">U1</text>
<text x="172.5" y="220.6" transform="rotate(-90 172.5 220.6)">QFN65DRV</text>
</g>
<g font-size="2.1" fill="#505050">
<text x="26.6" y="17.6">VM</text>
<text x="34.4" y="16.5">3</text>
<text x="27.1" y="20.1">V+</text>
<text x="27.8" y="22.7">V-</text>
<text x="34.4" y="21.6">1</text>
<text x="34.4" y="19">2</text>
<text x="206.4" y="23.8" transform="rotate(-90 206.4 23.8)">PGEC</text>
<text x="226.3" y="23.3" transform="rotate(-90 226.3 23.3)">PGEC</text>
<text x="239" y="23.3" transform="rotate(-90 239 23.3)">PGEC</text>
<text x="251.7" y="23.3" transform="rotate(-90 251.7 23.3)">PGEC</text>
<text x="22.2" y="25.2">PGNDS</text>
<text x="34.4" y="24.1">1.</text>
<text x="99.4" y="25.3" transform="rotate(-90 99.4 25.3)">VM</text>
<text x="102" y="25.3" transform="rotate(-90 102 25.3)">VM1</text>
<text x="104.5" y="25.3" transform="rotate(-90 104.5 25.3)">VCC</text>
<text x="107" y="25.3" transform="rotate(-90 107 25.3)">VSS.</text>
<text x="109.6" y="25.3" transform="rotate(-90 109.6 25.3)">VSS</text>
<text x="112.1" y="25.3" transform="rotate(-90 112.1 25.3)">URX</text>
<text x="114.7" y="25.3" transform="rotate(-90 114.7 25.3)">UTX</text>
<text x="117.2" y="25.3" transform="rotate(-90 117.2 25.3)">ENABLE</text>
<text x="129.9" y="25.3" transform="rotate(-90 129.9 25.3)">VM</text>
<text x="132.4" y="25.3" transform="rotate(-90 132.4 25.3)">VM1</text>
<text x="135" y="25.3" transform="rotate(-90 135 25.3)">VCC</text>
<text x="137.5" y="25.3" transform="rotate(-90 137.5 25.3)">VSS.</text>
<text x="140.1" y="25.3" transform="rotate(-90 140.1 25.3)">VSS</text>
<text x="142.6" y="25.3" transform="rotate(-90 142.6 25.3)">URX</text>
<text x="145.1" y="25.3" transform="rotate(-90 145.1 25.3)">UTX</text>
<text x="147.7" y="25.3" transform="rotate(-90 147.7 25.3)">ENABLE</text>
<text x="171.5" y="24.8" transform="rotate(-90 171.5 24.8)">PGEC</text>
<text x="180.2" y="24.3" transform="rotate(-90 180.2 24.3)">PGEC</text>
<text x="187.6" y="30" transform="rotate(-90 187.6 30)">1</text>
<text x="188.7" y="24.1" transform="rotate(-90 188.7 24.1)">PGEC</text>
<text x="197.1" y="24.3" transform="rotate(-90 197.1 24.3)">PGEC</text>
<text x="205.3" y="29.7" transform="rotate(-90 205.3 29.7)">1</text>
<text x="217.1" y="24.5" transform="rotate(-90 217.1 24.5)">PGEC</text>
<text x="225.2" y="29.2" transform="rotate(-90 225.2 29.2)">1</text>
<text x="237.9" y="29.2" transform="rotate(-90 237.9 29.2)">1</text>
<text x="250.6" y="29.2" transform="rotate(-90 250.6 29.2)">1</text>
<text x="98.3" y="31.2" transform="rotate(-90 98.3 31.2)">1</text>
<text x="100.8" y="31.2" transform="rotate(-90 100.8 31.2)">2</text>
<text x="103.4" y="31.2" transform="rotate(-90 103.4 31.2)">3</text>
<text x="105.9" y="31.2" transform="rotate(-90 105.9 31.2)">4</text>
<text x="108.5" y="31.2" transform="rotate(-90 108.5 31.2)">5</text>
<text x="111" y="31.2" transform="rotate(-90 111 31.2)">6</text>
<text x="113.5" y="31.2" transform="rotate(-90 113.5 31.2)">7</text>
<text x="116.1" y="31.2" transform="rotate(-90 116.1 31.2)">8</text>
<text x="128.8" y="31.2" transform="rotate(-90 128.8 31.2)">1</text>
<text x="131.3" y="31.2" transform="rotate(-90 131.3 31.2)">2</text>
<text x="133.9" y="31.2" transform="rotate(-90 133.9 31.2)">3</text>
<text x="136.4" y="31.2" transform="rotate(-90 136.4 31.2)">4</text>
<text x="138.9" y="31.2" transform="rotate(-90 138.9 31.2)">5</text>
<text x="141.5" y="31.2" transform="rotate(-90 141.5 31.2)">6</text>
<text x="144" y="31.2" transform="rotate(-90 144 31.2)">7</text>
<text x="146.6" y="31.2" transform="rotate(-90 146.6 31.2)">8</text>
<text x="170.4" y="30.7" transform="rotate(-90 170.4 30.7)">1</text>
<text x="179.1" y="30.2" transform="rotate(-90 179.1 30.2)">1</text>
<text x="196" y="30.2" transform="rotate(-90 196 30.2)">1</text>
<text x="216" y="30.4" transform="rotate(-90 216 30.4)">1</text>
<text x="95" y="47.5" transform="rotate(-90 95 47.5)">2</text>
<text x="97.6" y="47.5" transform="rotate(-90 97.6 47.5)">1</text>
<text x="96.2" y="54.8" transform="rotate(-90 96.2 54.8)">P2</text>
<text x="98.7" y="54.8" transform="rotate(-90 98.7 54.8)">P1</text>
<text x="24.7" y="71.5">AN1</text>
<text x="24.7" y="68.9">AN0</text>
<text x="33.5" y="70.3">7</text>
<text x="33.5" y="67.8">8</text>
<text x="24.4" y="76.5">VDD</text>
<text x="24.6" y="74">VSS</text>
<text x="33.5" y="78">4</text>
<text x="33.5" y="75.4">5</text>
<text x="33.5" y="72.9">6</text>
<text x="25.3" y="79.1">M2.</text>
<text x="25.9" y="81.6">M2</text>
<text x="33.5" y="83">2</text>
<text x="33.5" y="80.5">3</text>
<text x="25.3" y="84.2">M1.</text>
<text x="25.9" y="86.7">M1</text>
<text x="33.5" y="85.6">1</text>
<text x="164" y="95.1" transform="rotate(-90 164 95.1)">40</text>
<text x="166.5" y="95.1" transform="rotate(-90 166.5 95.1)">39</text>
<text x="169" y="95.1" transform="rotate(-90 169 95.1)">38</text>
<text x="171.6" y="95.1" transform="rotate(-90 171.6 95.1)">37</text>
<text x="174.1" y="95.1" transform="rotate(-90 174.1 95.1)">36</text>
<text x="176.7" y="95.1" transform="rotate(-90 176.7 95.1)">35</text>
<text x="179.2" y="95.1" transform="rotate(-90 179.2 95.1)">34</text>
<text x="181.7" y="95.1" transform="rotate(-90 181.7 95.1)">33</text>
<text x="184.3" y="95.1" transform="rotate(-90 184.3 95.1)">32</text>
<text x="186.8" y="95.1" transform="rotate(-90 186.8 95.1)">31</text>
<text x="24.7" y="107">AN0</text>
<text x="33.5" y="105.9">8</text>
<text x="153.2" y="107.2">1</text>
<text x="165.1" y="104" transform="rotate(-90 165.1 104)">.N/C</text>
<text x="167.6" y="107" transform="rotate(-90 167.6 107)">PGEC1</text>
<text x="170.2" y="107" transform="rotate(-90 170.2 107)">PGED1</text>
<text x="172.7" y="103.9" transform="rotate(-90 172.7 103.9)">AN1</text>
<text x="175.2" y="103.9" transform="rotate(-90 175.2 103.9)">AN0</text>
<text x="177.8" y="105.8" transform="rotate(-90 177.8 105.8)">MCLR</text>
<text x="180.3" y="105.5" transform="rotate(-90 180.3 105.5)">AVDD</text>
<text x="182.9" y="105.3" transform="rotate(-90 182.9 105.3)">AVSS</text>
<text x="185.4" y="105.4" transform="rotate(-90 185.4 105.4)">U1RX</text>
<text x="187.9" y="105.2" transform="rotate(-90 187.9 105.2)">U1TX</text>
<text x="197.1" y="107.2">30</text>
<text x="24.6" y="112.1">VSS</text>
<text x="24.7" y="109.6">AN1</text>
<text x="33.5" y="113.5">5</text>
<text x="33.5" y="111">6</text>
<text x="33.5" y="108.4">7</text>
<text x="153.2" y="109.7">2</text>
<text x="153.2" y="112.3">3</text>
<text x="159" y="108.3">AN4/RB2</text>
<text x="159" y="110.9">AN11/RB3</text>
<text x="159" y="113.4">AN12/RC0</text>
<text x="187.3" y="113.4">RB11</text>
<text x="188.3" y="110.9">AN7</text>
<text x="188.3" y="108.3">AN8</text>
<text x="197.1" y="112.3">28</text>
<text x="197.1" y="109.7">29</text>
<text x="24.4" y="114.6">VDD</text>
<text x="25.3" y="117.2">M2.</text>
<text x="25.9" y="119.7">M2</text>
<text x="33.5" y="118.6">3</text>
<text x="33.5" y="116.1">4</text>
<text x="153.2" y="114.8">4</text>
<text x="153.2" y="117.4">5</text>
<text x="153.2" y="119.9">6</text>
<text x="159" y="115.9">AN13/RC1</text>
<text x="159" y="118.5">RC2</text>
<text x="187.1" y="115.9">RB10</text>
<text x="187.4" y="118.5">VDD.</text>
<text x="197.1" y="119.9">25</text>
<text x="197.1" y="117.4">26</text>
<text x="197.1" y="114.8">27</text>
<text x="25.3" y="122.2">M1.</text>
<text x="25.9" y="124.8">M1</text>
<text x="33.5" y="123.7">1</text>
<text x="33.5" y="121.1">2</text>
<text x="153.2" y="122.4">7</text>
<text x="153.2" y="125">8</text>
<text x="159" y="121">VSS</text>
<text x="159" y="123.6">AN5/RA2</text>
<text x="186.7" y="123.6">VCAP</text>
<text x="188.2" y="121">N./C</text>
<text x="197.1" y="125">23</text>
<text x="197.1" y="122.4">24</text>
<text x="152" y="130.1">10</text>
<text x="153.2" y="127.5">9</text>
<text x="159" y="126.1">AN6/RA3</text>
<text x="159" y="128.6">RB4</text>
<text x="159" y="131.2">PWMA1</text>
<text x="188.2" y="131.2">RC8</text>
<text x="188.2" y="128.6">RC9</text>
<text x="188.2" y="126.1">N/.C</text>
<text x="197.1" y="130.1">21</text>
<text x="197.1" y="127.5">22</text>
<text x="165.1" y="138.2" transform="rotate(-90 165.1 138.2)">PWMB1</text>
<text x="167.6" y="138.2" transform="rotate(-90 167.6 138.2)">VSS.</text>
<text x="170.2" y="138.2" transform="rotate(-90 170.2 138.2)">VDD</text>
<text x="172.7" y="138.2" transform="rotate(-90 172.7 138.2)">RC3</text>
<text x="175.2" y="138.2" transform="rotate(-90 175.2 138.2)">RB5</text>
<text x="177.8" y="138.2" transform="rotate(-90 177.8 138.2)">RB6</text>
<text x="180.3" y="138.2" transform="rotate(-90 180.3 138.2)">RB7</text>
<text x="182.9" y="138.2" transform="rotate(-90 182.9 138.2)">PWMA2</text>
<text x="185.4" y="138.2" transform="rotate(-90 185.4 138.2)">N/C</text>
<text x="187.9" y="138.2" transform="rotate(-90 187.9 138.2)">PWMB2</text>
<text x="24.7" y="147.6">AN0</text>
<text x="33.5" y="149.1">7</text>
<text x="33.5" y="146.5">8</text>
<text x="164" y="145.1" transform="rotate(-90 164 145.1)">11</text>
<text x="166.5" y="145.3" transform="rotate(-90 166.5 145.3)">12</text>
<text x="169" y="145.3" transform="rotate(-90 169 145.3)">13</text>
<text x="171.6" y="145.3" transform="rotate(-90 171.6 145.3)">14</text>
<text x="174.1" y="145.3" transform="rotate(-90 174.1 145.3)">15</text>
<text x="176.7" y="145.3" transform="rotate(-90 176.7 145.3)">16</text>
<text x="179.2" y="145.3" transform="rotate(-90 179.2 145.3)">17</text>
<text x="181.7" y="145.3" transform="rotate(-90 181.7 145.3)">18</text>
<text x="184.3" y="145.3" transform="rotate(-90 184.3 145.3)">19</text>
<text x="186.8" y="145.3" transform="rotate(-90 186.8 145.3)">20</text>
<text x="24.4" y="155.3">VDD</text>
<text x="24.6" y="152.7">VSS</text>
<text x="24.7" y="150.2">AN1</text>
<text x="33.5" y="154.1">5</text>
<text x="33.5" y="151.6">6</text>
<text x="25.3" y="157.8">M2.</text>
<text x="25.9" y="160.3">M2</text>
<text x="33.5" y="161.8">2</text>
<text x="33.5" y="159.2">3</text>
<text x="33.5" y="156.7">4</text>
<text x="25.3" y="162.9">M1.</text>
<text x="25.9" y="165.4">M1</text>
<text x="33.5" y="164.3">1</text>
<text x="21.2" y="184.3">AN0</text>
<text x="30" y="185.7">7</text>
<text x="30" y="183.2">8</text>
<text x="20.8" y="191.9">VDD</text>
<text x="21.1" y="189.4">VSS</text>
<text x="21.2" y="186.9">AN1</text>
<text x="30" y="190.8">5</text>
<text x="30" y="188.3">6</text>
<text x="21.8" y="194.5">M2.</text>
<text x="22.4" y="197">M2</text>
<text x="30" y="195.9">3</text>
<text x="30" y="193.4">4</text>
<text x="106.3" y="197.7" transform="rotate(-90 106.3 197.7)">10</text>
<text x="108.8" y="197.7" transform="rotate(-90 108.8 197.7)">9</text>
<text x="111.4" y="197.7" transform="rotate(-90 111.4 197.7)">12</text>
<text x="113.9" y="197.7" transform="rotate(-90 113.9 197.7)">5</text>
<text x="116.4" y="197.7" transform="rotate(-90 116.4 197.7)">3</text>
<text x="119" y="197.7" transform="rotate(-90 119 197.7)">2</text>
<text x="121.5" y="197.7" transform="rotate(-90 121.5 197.7)">16</text>
<text x="124.1" y="197.7" transform="rotate(-90 124.1 197.7)">1</text>
<text x="126.6" y="197.7" transform="rotate(-90 126.6 197.7)">4</text>
<text x="21.8" y="199.6">M1.</text>
<text x="22.4" y="202.1">M1</text>
<text x="30" y="201">1</text>
<text x="30" y="198.4">2</text>
<text x="107.4" y="205.6" transform="rotate(-90 107.4 205.6)">VM</text>
<text x="109.9" y="206.8" transform="rotate(-90 109.9 206.8)">VCP</text>
<text x="112.5" y="207.3" transform="rotate(-90 112.5 207.3)">VINT</text>
<text x="115" y="209.5" transform="rotate(-90 115 209.5)">BOUT1</text>
<text x="117.6" y="209.5" transform="rotate(-90 117.6 209.5)">BOUT2</text>
<text x="120.1" y="209.5" transform="rotate(-90 120.1 209.5)">AOUT2</text>
<text x="122.6" y="209.5" transform="rotate(-90 122.6 209.5)">AOUT1</text>
<text x="125.2" y="208.8" transform="rotate(-90 125.2 208.8)">AISEN</text>
<text x="127.7" y="208.8" transform="rotate(-90 127.7 208.8)">BISEN</text>
<text x="146.8" y="205.6" transform="rotate(-90 146.8 205.6)">10</text>
<text x="149.3" y="205.6" transform="rotate(-90 149.3 205.6)">9</text>
<text x="151.8" y="205.6" transform="rotate(-90 151.8 205.6)">12</text>
<text x="154.4" y="205.6" transform="rotate(-90 154.4 205.6)">5</text>
<text x="156.9" y="205.6" transform="rotate(-90 156.9 205.6)">3</text>
<text x="159.5" y="205.6" transform="rotate(-90 159.5 205.6)">2</text>
<text x="162" y="205.6" transform="rotate(-90 162 205.6)">16</text>
<text x="164.5" y="205.6" transform="rotate(-90 164.5 205.6)">1</text>
<text x="167.1" y="205.6" transform="rotate(-90 167.1 205.6)">4</text>
<text x="147.9" y="213.4" transform="rotate(-90 147.9 213.4)">VM</text>
<text x="150.4" y="214.6" transform="rotate(-90 150.4 214.6)">VCP</text>
<text x="153" y="215.1" transform="rotate(-90 153 215.1)">VINT</text>
<text x="107.4" y="218.1" transform="rotate(-90 107.4 218.1)">BIN1</text>
<text x="109.9" y="218.1" transform="rotate(-90 109.9 218.1)">BIN2</text>
<text x="112.5" y="218.1" transform="rotate(-90 112.5 218.1)">AIN2</text>
<text x="115" y="218.1" transform="rotate(-90 115 218.1)">AIN1</text>
<text x="117.6" y="218.1" transform="rotate(-90 117.6 218.1)">SLEEP</text>
<text x="120.1" y="218.1" transform="rotate(-90 120.1 218.1)">FAULT</text>
<text x="122.6" y="218.1" transform="rotate(-90 122.6 218.1)">GND</text>
<text x="125.2" y="218.1" transform="rotate(-90 125.2 218.1)">GND1</text>
<text x="127.7" y="218.1" transform="rotate(-90 127.7 218.1)">GND2</text>
<text x="130.3" y="218.1" transform="rotate(-90 130.3 218.1)">GND3</text>
<text x="132.8" y="218.1" transform="rotate(-90 132.8 218.1)">GND4</text>
<text x="135.3" y="218.1" transform="rotate(-90 135.3 218.1)">GND5</text>
<text x="137.9" y="218.1" transform="rotate(-90 137.9 218.1)">GND6</text>
<text x="155.5" y="217.4" transform="rotate(-90 155.5 217.4)">BOUT1</text>
<text x="158" y="217.4" transform="rotate(-90 158 217.4)">BOUT2</text>
<text x="160.6" y="217.4" transform="rotate(-90 160.6 217.4)">AOUT2</text>
<text x="163.1" y="217.4" transform="rotate(-90 163.1 217.4)">AOUT1</text>
<text x="165.7" y="216.6" transform="rotate(-90 165.7 216.6)">AISEN</text>
<text x="168.2" y="216.6" transform="rotate(-90 168.2 216.6)">BISEN</text>
<text x="106.3" y="223.9" transform="rotate(-90 106.3 223.9)">7</text>
<text x="108.8" y="223.9" transform="rotate(-90 108.8 223.9)">8</text>
<text x="111.4" y="225.1" transform="rotate(-90 111.4 225.1)">13</text>
<text x="113.9" y="225.1" transform="rotate(-90 113.9 225.1)">14</text>
<text x="116.4" y="225.1" transform="rotate(-90 116.4 225.1)">15</text>
<text x="119" y="223.9" transform="rotate(-90 119 223.9)">6</text>
<text x="121.5" y="225" transform="rotate(-90 121.5 225)">11</text>
<text x="124.1" y="225.1" transform="rotate(-90 124.1 225.1)">17</text>
<text x="126.6" y="225.1" transform="rotate(-90 126.6 225.1)">18</text>
<text x="129.1" y="225.1" transform="rotate(-90 129.1 225.1)">19</text>
<text x="131.7" y="225.1" transform="rotate(-90 131.7 225.1)">20</text>
<text x="134.2" y="225.1" transform="rotate(-90 134.2 225.1)">21</text>
<text x="136.8" y="225.1" transform="rotate(-90 136.8 225.1)">22</text>
<text x="147.9" y="225.9" transform="rotate(-90 147.9 225.9)">BIN1</text>
<text x="150.4" y="225.9" transform="rotate(-90 150.4 225.9)">BIN2</text>
<text x="153" y="225.9" transform="rotate(-90 153 225.9)">AIN2</text>
<text x="155.5" y="225.9" transform="rotate(-90 155.5 225.9)">AIN1</text>
<text x="158" y="225.9" transform="rotate(-90 158 225.9)">SLEEP</text>
<text x="160.6" y="225.9" transform="rotate(-90 160.6 225.9)">FAULT</text>
<text x="163.1" y="225.9" transform="rotate(-90 163.1 225.9)">GND</text>
<text x="165.7" y="225.9" transform="rotate(-90 165.7 225.9)">GND1</text>
<text x="168.2" y="225.9" transform="rotate(-90 168.2 225.9)">GND2</text>
<text x="170.7" y="225.9" transform="rotate(-90 170.7 225.9)">GND3</text>
<text x="173.3" y="225.9" transform="rotate(-90 173.3 225.9)">GND4</text>
<text x="175.8" y="225.9" transform="rotate(-90 175.8 225.9)">GND5</text>
<text x="178.4" y="225.9" transform="rotate(-90 178.4 225.9)">GND6</text>
<text x="146.8" y="231.7" transform="rotate(-90 146.8 231.7)">7</text>
<text x="149.3" y="231.7" transform="rotate(-90 149.3 231.7)">8</text>
<text x="151.8" y="232.9" transform="rotate(-90 151.8 232.9)">13</text>
<text x="154.4" y="232.9" transform="rotate(-90 154.4 232.9)">14</text>
<text x="156.9" y="232.9" transform="rotate(-90 156.9 232.9)">15</text>
<text x="159.5" y="231.7" transform="rotate(-90 159.5 231.7)">6</text>
<text x="162" y="232.8" transform="rotate(-90 162 232.8)">11</text>
<text x="164.5" y="232.9" transform="rotate(-90 164.5 232.9)">17</text>
<text x="167.1" y="232.9" transform="rotate(-90 167.1 232.9)">18</text>
<text x="169.6" y="232.9" transform="rotate(-90 169.6 232.9)">19</text>
<text x="172.2" y="232.9" transform="rotate(-90 172.2 232.9)">20</text>
<text x="174.7" y="232.9" transform="rotate(-90 174.7 232.9)">21</text>
<text x="177.2" y="232.9" transform="rotate(-90 177.2 232.9)">22</text>
</g>
<g font-size="1.8" fill="#505050">
<text x="49.9" y="13.7">10uf</text>
<text x="50.1" y="17.5">C23</text>
<text x="128.9" y="45.9">0R</text>
<text x="127.9" y="49.7">R19</text>
<text x="55" y="58.4" transform="rotate(-90 55 58.4)">47nf</text>
<text x="58.8" y="57.2" transform="rotate(-90 58.8 57.2)">C1</text>
<text x="65.8" y="59.9" transform="rotate(-90 65.8 59.9)">47nf</text>
<text x="69.6" y="58.7" transform="rotate(-90 69.6 58.7)">C2</text>
<text x="240.3" y="54.3">0.1R</text>
<text x="240.8" y="58.1">R21</text>
<text x="47.7" y="64.3">R1</text>
<text x="241.8" y="65.9">C15</text>
<text x="249.9" y="64.6" transform="rotate(-90 249.9 64.6)">R7</text>
<text x="253.7" y="64.6" transform="rotate(-90 253.7 64.6)">1K</text>
<text x="42.6" y="70.7">10K 1/16W</text>
<text x="42.6" y="66.9">R2</text>
<text x="47.7" y="68.2">10K 1/16W</text>
<text x="241.8" y="69.7">1uf</text>
<text x="184" y="75.8">100nf</text>
<text x="127.4" y="79.6" transform="rotate(-90 127.4 79.6)">R15</text>
<text x="129.9" y="80.8">R17</text>
<text x="131.2" y="79.6" transform="rotate(-90 131.2 79.6)">1K</text>
<text x="185.2" y="79.6">C18</text>
<text x="129.9" y="84.6">10K</text>
<text x="242" y="88.2">0.1R</text>
<text x="65.3" y="95.9" transform="rotate(-90 65.3 95.9)">C4</text>
<text x="127.4" y="93.5" transform="rotate(-90 127.4 93.5)">C12</text>
<text x="131.2" y="93.5" transform="rotate(-90 131.2 93.5)">100nf</text>
<text x="242.4" y="92">R20</text>
<text x="61.5" y="97.1" transform="rotate(-90 61.5 97.1)">47nf</text>
<text x="71" y="97.6" transform="rotate(-90 71 97.6)">47nf</text>
<text x="74.8" y="96.3" transform="rotate(-90 74.8 96.3)">C3</text>
<text x="240" y="98.8">C16</text>
<text x="248.1" y="97.5" transform="rotate(-90 248.1 97.5)">R11</text>
<text x="251.9" y="97.5" transform="rotate(-90 251.9 97.5)">1K</text>
<text x="47.7" y="105">R3</text>
<text x="52.8" y="106.3">10K 1/16W</text>
<text x="52.8" y="102.4">R4</text>
<text x="240" y="102.6">1uf</text>
<text x="47.7" y="108.8">10K 1/16W</text>
<text x="122.7" y="116.4">R16</text>
<text x="122.7" y="120.3">470R 1/16W</text>
<text x="212.9" y="121.5">10uf</text>
<text x="213.1" y="125.3">C14</text>
<text x="248.2" y="121.3">0.1R</text>
<text x="248.7" y="125.1">R18</text>
<text x="257" y="131.7" transform="rotate(-90 257 131.7)">R14</text>
<text x="260.8" y="131.7" transform="rotate(-90 260.8 131.7)">1K</text>
<text x="57.2" y="137.1" transform="rotate(-90 57.2 137.1)">47nf</text>
<text x="61" y="135.9" transform="rotate(-90 61 135.9)">C6</text>
<text x="76" y="137" transform="rotate(-90 76 137)">C5</text>
<text x="248.9" y="136.8">1uf</text>
<text x="248.9" y="133">C17</text>
<text x="52.8" y="143.1">R6</text>
<text x="72.2" y="138.2" transform="rotate(-90 72.2 138.2)">47nf</text>
<text x="47.7" y="149.4">10K 1/16W</text>
<text x="47.7" y="145.6">R5</text>
<text x="52.8" y="146.9">10K 1/16W</text>
<text x="163.6" y="154.5">100nf</text>
<text x="246.9" y="155">0.1R</text>
<text x="164.8" y="158.4">C13</text>
<text x="247.4" y="158.8">R12</text>
<text x="247.1" y="165.9">C19</text>
<text x="255.2" y="164.5" transform="rotate(-90 255.2 164.5)">R13</text>
<text x="259" y="164.5" transform="rotate(-90 259 164.5)">1K</text>
<text x="54.8" y="172.9" transform="rotate(-90 54.8 172.9)">47nf</text>
<text x="58.6" y="171.7" transform="rotate(-90 58.6 171.7)">C8</text>
<text x="71.7" y="173.9" transform="rotate(-90 71.7 173.9)">47nf</text>
<text x="75.5" y="172.7" transform="rotate(-90 75.5 172.7)">C7</text>
<text x="247.1" y="169.7">1uf</text>
<text x="49.3" y="179.7">R8</text>
<text x="255.4" y="179" transform="rotate(-90 255.4 179)">R10</text>
<text x="259.2" y="179" transform="rotate(-90 259.2 179)">1K</text>
<text x="44.2" y="182.3">R9</text>
<text x="49.3" y="183.6">10K</text>
<text x="151.1" y="184.6" transform="rotate(-90 151.1 184.6)">C22</text>
<text x="154.9" y="184.6" transform="rotate(-90 154.9 184.6)">4.7uf</text>
<text x="44.2" y="186.1">10K</text>
<text x="105.5" y="191" transform="rotate(-90 105.5 191)">C20</text>
<text x="109.3" y="191" transform="rotate(-90 109.3 191)">10nf</text>
<text x="145.7" y="199.9" transform="rotate(-90 145.7 199.9)">C21</text>
<text x="149.5" y="199.9" transform="rotate(-90 149.5 199.9)">10nf</text>
</g>
<g font-size="1.8" fill="#800000">
<text x="173.3" y="14.4" transform="rotate(-90 173.3 14.4)">PGEC2</text>
<text x="182" y="13.9" transform="rotate(-90 182 13.9)">PGEC3</text>
<text x="190.5" y="13.7" transform="rotate(-90 190.5 13.7)">PGEC4</text>
<text x="198.9" y="13.9" transform="rotate(-90 198.9 13.9)">PGEC5</text>
<text x="208.2" y="13.4" transform="rotate(-90 208.2 13.4)">PGEC6</text>
<text x="218.9" y="14.1" transform="rotate(-90 218.9 14.1)">PGEC1</text>
<text x="228.1" y="13" transform="rotate(-90 228.1 13)">PGEC7</text>
<text x="240.8" y="13" transform="rotate(-90 240.8 13)">PGEC8</text>
<text x="253.5" y="13" transform="rotate(-90 253.5 13)">PGEC9</text>
</g>
<g font-size="1.1" fill="#800000">
<text x="93.7" y="63.7" transform="rotate(-90 93.7 63.7)">SHORTCKT</text>
<text x="96.2" y="60.7" transform="rotate(-90 96.2 60.7)">CON4</text>
</g>
</svg>
